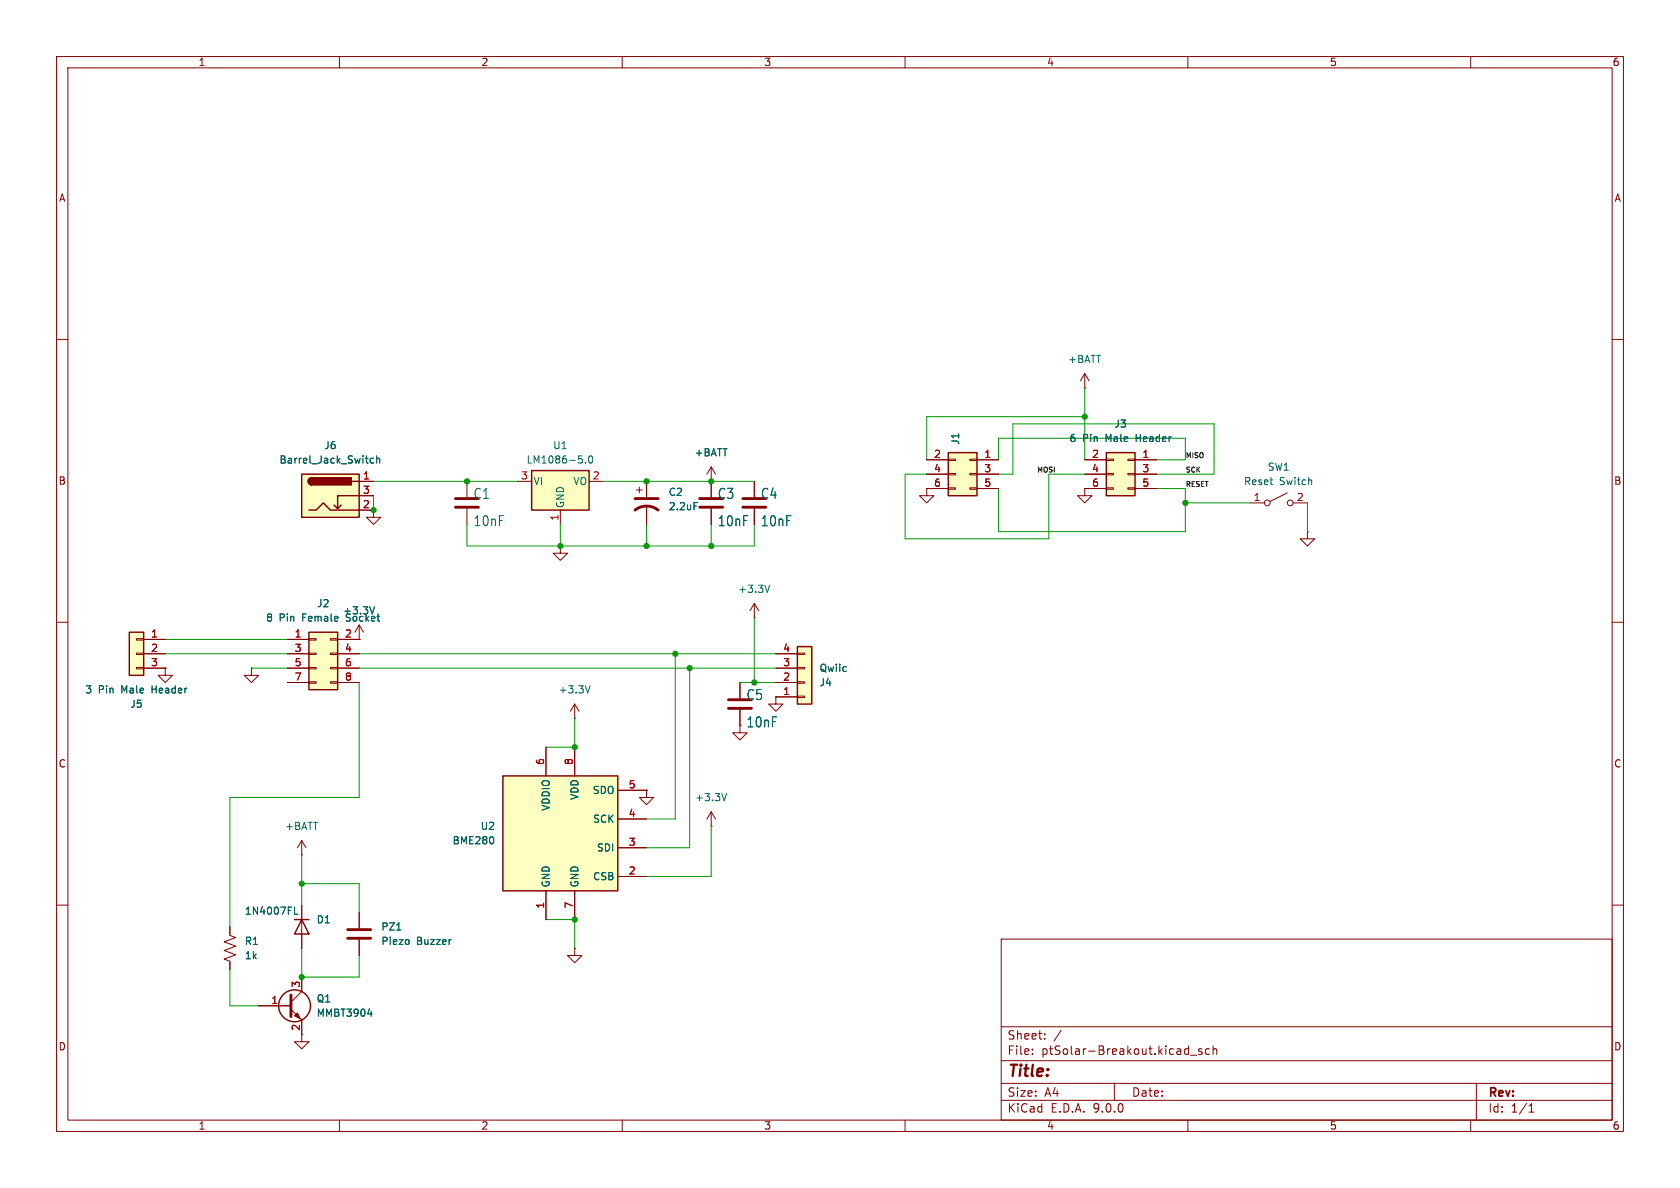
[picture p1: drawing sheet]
<svg xmlns="http://www.w3.org/2000/svg" width="297mm" height="210mm" viewBox="0 0 297 210" stroke-linecap="round" stroke-linejoin="round" font-family="sans-serif">
<g fill="none" stroke="#840000" stroke-width=".18">
<path d="M10 10h277v190h-277zM12 12h273v186h-273zM60 10v2M110 10v2M160 10v2M210 10v2M260 10v2M10 60h2M285 60h2M112.5 86.6h1M113 86.1v1M114.3 85.1v2.8"/>
<path d="M114.3 89.4v3.3M191.8 86.4v1.2h1.2l-1.2 1.3-1.3-1.3h1.3M191.8 86.4h.1M231.1 94v1.3h1.3l-1.3 1.2-1.2-1.2h1.2M231.1 94h.1M10 110h2M133.3 109.2h.1M133.3 106.7l-.7 1.3M133.3 106.7l.8 1.3M133.3 106.7v2.5M285 110h2M10 160h2"/>
<path d="M177 166h108v32h-108zM285 160h2M60 198v2M110 198v2M160 198v2M177 194.5h108M177 191.5h108M177 187.5h108M177 181.5h108M182.5 186.3v.1M182.5 185.5v.1M184.7 183.6v.1"/>
<path d="M184.7 182.8v.1M187.6 182.1l-1.3 2M197 191.5v3M210 198v2M210.5 186.5h1.1M212.5 185.5l-.4-.1-.2 .2 .1 .2 .5 .2v.3h-.6M213.8 185.5l-.4-.1-.3 .3v.4l.1 .2h.6M214.5 185.5l.2-.1 .3 .1 .1 .9M214.5 184.9v1.5M260 198v2M261 191.5v6.5M270.3 196.6h.9"/>
<path d="M270.3 195.5l.4-.4v1.5"/>
</g>
<path d="M122.7 88.8h.6M136.1 103.4l-.5 1.3" fill="none" stroke="#006464" stroke-width=".18"/>
<path d="M112.3 90.2a3.3 3.3 0 0 1 4 0M112.3 88.1h4" fill="none" stroke="#840000" stroke-width=".51"/>
<path d="M195.6 80h5.1v7.6h-5.1z" fill="#ffffc2"/>
<path d="M195.6 80h5.1v7.6h-5.1z" fill="none" stroke="#840000" stroke-width=".25"/>
<path d="M191.8 81.3h3.8M191.8 83.8h3.8M191.8 86.4h3.8M195.6 81.2h1.2v.2h-1.2zM195.6 83.7h1.2v.2h-1.2zM195.6 86.2h1.2v.3h-1.2zM199.4 81.2h1.3v.2h-1.3zM199.4 83.7h1.3v.2h-1.3zM199.4 86.2h1.3v.3h-1.3zM200.7 81.3h3.8M200.7 83.8h3.8M200.7 86.4h3.8" fill="none" stroke="#840000" stroke-width=".18"/>
<path d="M94 83.2h10.1v7h-10.1z" fill="#ffffc2"/>
<path d="M94 83.2h10.1v7h-10.1z" fill="none" stroke="#840000" stroke-width=".25"/>
<g fill="none" stroke="#840000" stroke-width=".18">
<path d="M191.8 68.6h.1M191.8 66l-.8 1.3M191.8 66l.7 1.3M191.8 66v2.6M82.5 85.1v2.8M82.5 89.9v2.8M91.4 85.1h2.6M99.1 96.5v1.3h1.2l-1.2 1.3-1.3-1.3h1.3M99.1 96.5h.1M99.1 90.2v2.5M104.1 85.1h2.6M125.7 85.1h.1"/>
<path d="M125.7 82.6v5.3M125.7 89.9v2.8M125.7 82.6l-.7 1.2M125.7 82.6l.8 1.2M133.3 85.1v2.8M133.3 89.9v2.8M221 88.9h2.5M227.6 87.1l-3.1 1.5M228.6 88.9h2.5M63.5 113h.1M63.5 110.5l-.8 1.3M63.5 110.5l.8 1.3"/>
<path d="M63.5 110.5v2.5"/>
<circle cx="224" cy="88.9" r=".51"/>
<circle cx="228.1" cy="88.9" r=".51"/>
</g>
<path d="M103.5 81.7v.2M104.2 80.7l.2-.1a.68 .68 0 0 1 .4 .6 .68 .68 0 0 1-.4 .7 .84 .84 0 0 1-.2-1.2zM66.2 107.3l-.4 1.2" fill="none" stroke="#006464" stroke-width=".18"/>
<path d="M80.5 88.1h4.1M80.5 89.7h4.1M123.7 88.1h4.1M123.7 89.7h4.1M131.3 88.1h4.1M131.3 89.7h4.1" fill="none" stroke="#840000" stroke-width=".51"/>
<path d="M53.3 83.8h10.2v7.6h-10.2z" fill="#ffffc2"/>
<path d="M53.3 83.8h10.2v7.6h-10.2zM54.6 90.2h1.3l1.2-1.3 1.3 1.3h5.1M55.1 84.5a.64 .64 0 0 0-.6 .6 .64 .64 0 0 0 .6 .6M60.3 89.3l-.6 .6M62.2 85.1h1.3M63.5 87.6h-3.8v2.3l-.6-.6" fill="none" stroke="#840000" stroke-width=".25"/>
<g fill="#840000" stroke="#840000" stroke-width=".25">
<path d="M54.7 84.6l.4-.1v1.2a.63 .63 0 0 1-.6-.4 .63 .63 0 0 1 .2-.7z"/>
<path d="M55.1 84.5h7v1.2h-7z"/>
</g>
<path d="M63.5 85.1h2.5M63.5 87.6h2.5M63.5 90.2h2.5" fill="none" stroke="#840000" stroke-width=".18"/>
<path d="M66 81.1l-.3-.1-.3 .3 .2 .5h.4M66.6 81.1l.2-.1 .3 .1v.8M66.6 80.6v1.3" fill="none" stroke="#006464" stroke-width=".18"/>
<path d="M141 114.3h2.5v10.2h-2.5z" fill="#ffffc2"/>
<path d="M141 114.3h2.5v10.2h-2.5z" fill="none" stroke="#840000" stroke-width=".25"/>
<g fill="none" stroke="#840000" stroke-width=".18">
<path d="M66 90.2v1.2h1.3l-1.3 1.3-1.2-1.3h1.2M66 90.2h.1M137.2 118.1h3.8M137.2 115.6h3.8M141 118h1.2v.2h-1.2zM141 115.4h1.2v.3h-1.2zM101.6 127h.1M101.6 124.5l-.8 1.2M101.6 124.5l.8 1.2M101.6 124.5v2.5M137.2 123.2v1.3h1.2l-1.2 1.2-1.3-1.2h1.3M137.2 123.2h.1"/>
<path d="M137.2 123.2h3.8M137.2 120.7h3.8M141 123.1h1.2v.2h-1.2zM141 120.5h1.2v.3h-1.2z"/>
</g>
<path d="M104.3 121.2l-.4 1.3" fill="none" stroke="#006464" stroke-width=".18"/>
<path d="M54.6 111.8h5.1v10.1h-5.1z" fill="#ffffc2"/>
<path d="M54.6 111.8h5.1v10.1h-5.1z" fill="none" stroke="#840000" stroke-width=".25"/>
<g fill="none" stroke="#840000" stroke-width=".18">
<path d="M50.8 113h3.8M50.8 115.6h3.8M50.8 118.1h3.8M54.6 112.9h1.3v.3h-1.3zM54.6 115.4h1.3v.3h-1.3zM54.6 118h1.3v.2h-1.3zM58.4 112.9h1.3v.3h-1.3zM58.4 115.4h1.3v.3h-1.3zM58.4 118h1.3v.2h-1.3zM59.7 113h3.8M59.7 115.6h3.8M59.7 118.1h3.8"/>
<path d="M50.8 120.7h3.8M54.6 120.5h1.3v.3h-1.3zM58.4 120.5h1.3v.3h-1.3zM59.7 120.7h3.8M130.8 128.3v1.2h1.3l-1.3 1.3-1.3-1.3h1.3M130.8 128.3h.1M130.8 120.7v2.7M130.8 125.5v2.8"/>
</g>
<path d="M128.8 123.7h4M128.8 125.2h4" fill="none" stroke="#840000" stroke-width=".51"/>
<path d="M167.6 80h5.1v7.6h-5.1z" fill="#ffffc2"/>
<g fill="none" stroke="#840000" stroke-width=".25">
<path d="M167.6 80h5.1v7.6h-5.1zM52.1 162.6h2.5M53.3 162.6l1.3 2.5h-2.5z"/>
<circle cx="52.1" cy="177.8" r="2.82"/>
</g>
<g fill="none" stroke="#840000" stroke-width=".18">
<path d="M163.8 86.4v1.2h1.3l-1.3 1.3-1.2-1.3h1.2M163.8 86.4h.1M163.8 81.3h3.8M163.8 83.8h3.8M163.8 86.4h3.8M167.6 81.2h1.3v.2h-1.3zM167.6 83.7h1.3v.2h-1.3zM167.6 86.2h1.3v.3h-1.3zM171.4 81.2h1.3v.2h-1.3zM171.4 83.7h1.3v.2h-1.3zM171.4 86.2h1.3v.3h-1.3zM172.7 81.3h3.8"/>
<path d="M172.7 83.8h3.8M172.7 86.4h3.8M114.3 139.7v1.3h1.3l-1.3 1.2-1.3-1.2h1.3M114.3 139.7h.1M125.7 146.1h.1M125.7 143.5l-.7 1.3M125.7 143.5l.8 1.3M125.7 143.5v2.6M40.6 163.8v1.6l1.1 .3-2.1 .8 2.1 .8-2.1 .7 2.1 .8-2.1 .7 1 .4v1.6M45.7 177.8h5.7M51.4 178.4l1.9 1.9v3.9h1.3l-1.3 1.2-1.2-1.2h1.2M53.3 160v7.6"/>
<path d="M53.3 172.7v2.6l-1.9 1.9M63.5 161.3v2.8M63.5 166.1v2.8M101.6 167.6v1.3h1.3l-1.3 1.3-1.3-1.3h1.3M101.6 167.6h.1"/>
</g>
<path d="M128.5 140.3l-.5 1.2M52.1 160.3v1.3h.6M65 179.2h.8M65.6 178.8v.8M70.1 164.4h.8M72.3 166.2v.6M79.6 166.1h.2" fill="none" stroke="#006464" stroke-width=".18"/>
<path d="M51.4 175.9v3.8M61.5 164.3h4M61.5 165.9h4" fill="none" stroke="#840000" stroke-width=".51"/>
<path d="M52.1 179.6l.5-.5 .5 1z" fill="#840000" stroke="#840000" stroke-width=".18"/>
<path d="M88.9 137.2h20.3v20.3h-20.3z" fill="#ffffc2"/>
<path d="M88.9 137.2h20.3v20.3h-20.3z" fill="none" stroke="#840000" stroke-width=".25"/>
<g fill="none" stroke="#840000" stroke-width=".18">
<path d="M29.2 118.1v1.3h1.3l-1.3 1.3-1.3-1.3h1.3M29.2 118.1h.1M44.4 118.1v1.3h1.3l-1.3 1.3-1.2-1.3h1.2M44.4 118.1h.1M96.5 132.1v5.1M101.6 132.1v5.1M109.2 139.7h5.1M53.3 151.1h.1M53.3 148.6l-.7 1.3M53.3 148.6l.8 1.3M53.3 148.6v2.5M96.5 157.5v5.1"/>
<path d="M101.6 157.5v5.1M109.2 144.8h5.1M109.2 149.9h5.1M109.2 154.9h5.1"/>
</g>
<path d="M87.2 148.1v.8" fill="none" stroke="#006464" stroke-width=".18"/>
<path d="M22.9 111.8h2.5v7.6h-2.5z" fill="#ffffc2"/>
<path d="M22.9 111.8h2.5v7.6h-2.5z" fill="none" stroke="#840000" stroke-width=".25"/>
<g fill="none" stroke="#840000" stroke-width=".18">
<path d="M63.5 85.1h2.5M63.5 87.6h2.5M63.5 90.2h2.5M66 90.2h.1M114.3 85.1v2.8M114.3 89.4v3.3M125.7 85.1h.1M125.7 85.1v2.8M125.7 89.9v2.8M133.3 85.1v2.8M133.3 89.9v2.8M163.8 86.4h.1"/>
<path d="M163.8 81.3h3.8M163.8 83.8h3.8M163.8 86.4h3.8M172.7 81.3h3.8M172.7 83.8h3.8M172.7 86.4h3.8M191.8 86.4h.1M191.8 81.3h3.8M191.8 83.8h3.8M191.8 86.4h3.8M200.7 81.3h3.8M200.7 83.8h3.8"/>
<path d="M200.7 86.4h3.8M24.1 112.9h1.3v.3h-1.3zM24.1 115.4h1.3v.3h-1.3zM24.1 118h1.3v.2h-1.3zM25.4 113h3.8M25.4 115.6h3.8M25.4 118.1h3.8M29.2 118.1h.1M50.8 113h3.8M50.8 115.6h3.8M50.8 118.1h3.8M59.7 113h3.8"/>
<path d="M59.7 115.6h3.8M59.7 118.1h3.8M63.5 113h.1M137.2 115.6h3.8M137.2 118.1h3.8M50.8 120.7h3.8M59.7 120.7h3.8M96.5 132.1v5.1M101.6 132.1v5.1M109.2 139.7h5.1M114.3 139.7h.1M130.8 128.3h.1"/>
<path d="M130.8 120.7v2.7M130.8 125.5v2.8M137.2 123.2h.1M137.2 123.2h3.8M137.2 120.7h3.8M96.5 157.5v5.1M101.6 157.5v5.1M109.2 144.8h5.1M109.2 149.9h5.1M109.2 154.9h5.1M40.6 163.8v1.3M40.6 170.2v1.3"/>
<path d="M45.7 177.8h5.7M53.3 160v2.6M53.3 165.1v2.5M53.3 172.7v2.6M63.5 161.3v2.8M63.5 166.1v2.8M53.3 180.3v2.6"/>
</g>
<g fill="none" stroke="#009600" stroke-width=".18">
<path d="M191.8 73.7h-28v7.6M191.8 68.6v12.7M66 85.1h25.4M66 87.6v2.6M82.5 92.7v3.8h50.8v-3.8M99.1 92.7v3.8M106.7 85.1h26.6M114.3 92.7v3.8M125.7 92.7v3.8M163.8 83.8h-3.8v11.5h25.4v-11.5h6.4M176.5 83.8h2.6v-8.9h35.5v8.9h-10.1M176.5 81.3v-3.8h33v3.8h-5"/>
<path d="M176.5 86.4v7.6h33v-7.6h-5M209.5 88.9h11.5M231.1 88.9v5.1M29.2 115.6h21.6M29.2 113h21.6M44.4 118.1h6.4M63.5 115.6h73.7M63.5 118.1h73.7M119.4 115.6v29.2h-5.1M121.9 118.1v31.8h-7.6M133.3 109.2v11.5M63.5 120.7v20.3h-22.9v22.8"/>
<path d="M101.6 127v5.1h-5.1M130.8 120.7h6.4M53.3 151.1v8.9M53.3 156.2h10.2v5.1M125.7 146.1v8.8h-11.4M40.6 171.5v6.3h5.1M53.3 167.6v5.1h10.2v-3.8M96.5 162.6h5.1v5"/>
</g>
<path d="M66 81.1l-.3-.1-.3 .3 .2 .5h.4M66.6 81.1l.2-.1 .3 .1v.8M66.6 80.6v1.3M122.7 88.8h.6M66.2 107.3l-.4 1.2M87.2 148.1v.8M52.1 160.3v1.3h.6M65 179.2h.8M65.6 178.8v.8M70.1 164.4h.8M72.3 166.2v.6M79.6 166.1h.2" fill="none" stroke="#006464" stroke-width=".18"/>
<g fill="#009600" stroke="#009600" stroke-width=".18">
<circle cx="114.3" cy="85.1" r=".46"/>
<circle cx="114.3" cy="96.5" r=".46"/>
<circle cx="125.7" cy="96.5" r=".46"/>
<circle cx="125.7" cy="85.1" r=".46"/>
<circle cx="133.3" cy="120.7" r=".46"/>
<circle cx="119.4" cy="115.6" r=".46"/>
<circle cx="121.9" cy="118.1" r=".46"/>
<circle cx="82.5" cy="85.1" r=".46"/>
<circle cx="66" cy="90.2" r=".46"/>
<circle cx="99.1" cy="96.5" r=".46"/>
<circle cx="209.5" cy="88.9" r=".46"/>
<circle cx="191.8" cy="73.7" r=".46"/>
<circle cx="101.6" cy="132.1" r=".46"/>
<circle cx="53.3" cy="156.2" r=".46"/>
<circle cx="53.3" cy="172.7" r=".46"/>
<circle cx="101.6" cy="162.6" r=".46"/>
</g>
<text font-size="2.8" fill="#840000" x="178" y="190.9">Title:</text>
<g font-size="2.5" fill="#006464">
<text x="83.6" y="88.4">C1</text>
<text x="126.8" y="88.4">C3</text>
<text x="134.4" y="88.4">C4</text>
<text x="83.6" y="93.2">10nF</text>
<text x="126.8" y="93.2">10nF</text>
<text x="134.4" y="93.2">10nF</text>
<text x="131.9" y="124">C5</text>
<text x="131.9" y="128.8">10nF</text>
</g>
<g font-size="2.1" fill="#840000">
<text x="178" y="184">Sheet:</text>
<text x="178" y="186.7">File:</text>
<text x="184.1" y="186.7">ptSolar-Breakout.kicad_sch</text>
<text x="178" y="196.9">KiCad</text>
<text x="178" y="194.1">Size:</text>
<text x="184.7" y="194.1">A4</text>
<text x="185.7" y="196.9">E.D.A.</text>
<text x="193.3" y="196.9">9.0.0</text>
<text x="200" y="194.1">Date:</text>
<text x="263" y="194.3">Rev:</text>
<text x="263" y="196.9">Id:</text>
<text x="267.1" y="196.9">1/1</text>
</g>
<g font-size="1.8" fill="#840000">
<text x="35" y="11.9">1</text>
<text x="85" y="11.9">2</text>
<text x="135" y="11.9">3</text>
<text x="185" y="11.9">4</text>
<text x="235" y="11.9">5</text>
<text x="285" y="11.9">6</text>
<text x="10.3" y="35.9">A</text>
<text x="285.3" y="35.9">A</text>
<text x="10.3" y="85.9">B</text>
<text x="285.3" y="85.9">B</text>
<text x="10.3" y="135.9">C</text>
<text x="285.3" y="135.9">C</text>
<text x="10.3" y="185.9">D</text>
<text x="285.3" y="185.9">D</text>
<text x="35" y="199.9">1</text>
<text x="85" y="199.9">2</text>
<text x="135" y="199.9">3</text>
<text x="185" y="199.9">4</text>
<text x="235" y="199.9">5</text>
<text x="285" y="199.9">6</text>
</g>
<g font-size="1.8" fill="#006464">
<text x="188.7" y="64.4">+BATT</text>
<text x="196.9" y="75.8">J3</text>
<text x="49.3" y="82.1">Barrel_Jack_Switch</text>
<text x="57.2" y="79.6">J6</text>
<text x="93" y="82.1">LM1086-5.0</text>
<text x="97.7" y="79.6">U1</text>
<text x="122.7" y="80.9">+BATT</text>
<text x="169.8" y="78.7" transform="rotate(-90 169.8 78.7)">J1</text>
<text x="189" y="78.3">6</text>
<text x="191.4" y="78.3">Pin</text>
<text x="195.6" y="78.3">Male</text>
<text x="201.1" y="78.3">Header</text>
<text x="224" y="83.4">SW1</text>
<text x="94.2" y="86">VI</text>
<text x="99.9" y="89.9" transform="rotate(-90 99.9 89.9)">GND</text>
<text x="101.3" y="86">VO</text>
<text x="118.1" y="87.9">C2</text>
<text x="219.8" y="86">Reset</text>
<text x="226.2" y="86">Switch</text>
<text x="118.1" y="90.4">2.2uF</text>
<text x="56" y="107.5">J2</text>
<text x="130.4" y="105">+3.3V</text>
<text x="46.9" y="110.1">8</text>
<text x="49.3" y="110.1">Pin</text>
<text x="53.5" y="110.1">Female</text>
<text x="60.6" y="108.8">+3.3V</text>
<text x="61.5" y="110.1">Socket</text>
<text x="144.8" y="119">Qwiic</text>
<text x="15" y="122.8">3</text>
<text x="17.4" y="122.8">Pin</text>
<text x="21.6" y="122.8">Male</text>
<text x="22.9" y="125.3">J5</text>
<text x="27.1" y="122.8">Header</text>
<text x="98.7" y="122.8">+3.3V</text>
<text x="144.8" y="121.5">J4</text>
<text x="97.4" y="143.4" transform="rotate(-90 97.4 143.4)">VDDIO</text>
<text x="102.5" y="141.5" transform="rotate(-90 102.5 141.5)">VDD</text>
<text x="104.7" y="140.6">SDO</text>
<text x="122.8" y="141.8">+3.3V</text>
<text x="50.3" y="146.9">+BATT</text>
<text x="79.9" y="149.5">BME280</text>
<text x="84.9" y="146.9">U2</text>
<text x="104.8" y="145.6">SCK</text>
<text x="104.8" y="155.8">CSB</text>
<text x="105.4" y="150.7">SDI</text>
<text x="43.2" y="161.9">1N4007FL</text>
<text x="97.4" y="157" transform="rotate(-90 97.4 157)">GND</text>
<text x="102.5" y="157" transform="rotate(-90 102.5 157)">GND</text>
<text x="43.2" y="167.2">R1</text>
<text x="55.9" y="163.4">D1</text>
<text x="67.3" y="167.2">Piezo</text>
<text x="67.3" y="164.7">PZ1</text>
<text x="73.6" y="167.2">Buzzer</text>
<text x="43.2" y="169.8">1k</text>
<text x="55.9" y="177.4">Q1</text>
<text x="55.9" y="179.9">MMBT3904</text>
</g>
<g font-size="1.8" fill="#a90000">
<text x="165" y="81">2</text>
<text x="165" y="83.6">4</text>
<text x="173.9" y="81">1</text>
<text x="173.9" y="83.6">3</text>
<text x="193" y="81">2</text>
<text x="193" y="83.6">4</text>
<text x="201.9" y="81">1</text>
<text x="201.9" y="83.6">3</text>
<text x="64.1" y="84.8">1</text>
<text x="64.1" y="87.4">3</text>
<text x="64.1" y="89.9">2</text>
<text x="92" y="84.8">3</text>
<text x="104.7" y="84.8">2</text>
<text x="165" y="86.1">6</text>
<text x="173.9" y="86.1">5</text>
<text x="193" y="86.1">6</text>
<text x="201.9" y="86.1">5</text>
<text x="221.5" y="88.6">1</text>
<text x="229.2" y="88.6">2</text>
<text x="98.8" y="92.1" transform="rotate(-90 98.8 92.1)">1</text>
<text x="26.6" y="112.8">1</text>
<text x="52" y="112.8">1</text>
<text x="60.9" y="112.8">2</text>
<text x="26.6" y="115.3">2</text>
<text x="26.6" y="117.9">3</text>
<text x="52" y="115.3">3</text>
<text x="52" y="117.9">5</text>
<text x="60.9" y="115.3">4</text>
<text x="60.9" y="117.9">6</text>
<text x="138.4" y="117.9">3</text>
<text x="138.4" y="115.3">4</text>
<text x="52" y="120.4">7</text>
<text x="60.9" y="120.4">8</text>
<text x="138.4" y="122.9">1</text>
<text x="138.4" y="120.4">2</text>
<text x="96.3" y="135.3" transform="rotate(-90 96.3 135.3)">6</text>
<text x="101.3" y="135.3" transform="rotate(-90 101.3 135.3)">8</text>
<text x="111.1" y="139.4">5</text>
<text x="111.1" y="144.5">4</text>
<text x="111.1" y="149.6">3</text>
<text x="111.1" y="154.7">2</text>
<text x="96.3" y="160.7" transform="rotate(-90 96.3 160.7)">1</text>
<text x="101.3" y="160.7" transform="rotate(-90 101.3 160.7)">7</text>
<text x="47.9" y="177.5">1</text>
<text x="53.1" y="174.7" transform="rotate(-90 53.1 174.7)">3</text>
<text x="53.1" y="182.3" transform="rotate(-90 53.1 182.3)">2</text>
</g>
<g font-size="1.2" fill="#0f0f0f">
<text x="183.2" y="83.6">MOSI</text>
<text x="209.5" y="81">MISO</text>
<text x="209.5" y="83.6">SCK</text>
<text x="209.5" y="86.1">RESET</text>
</g>
</svg>
